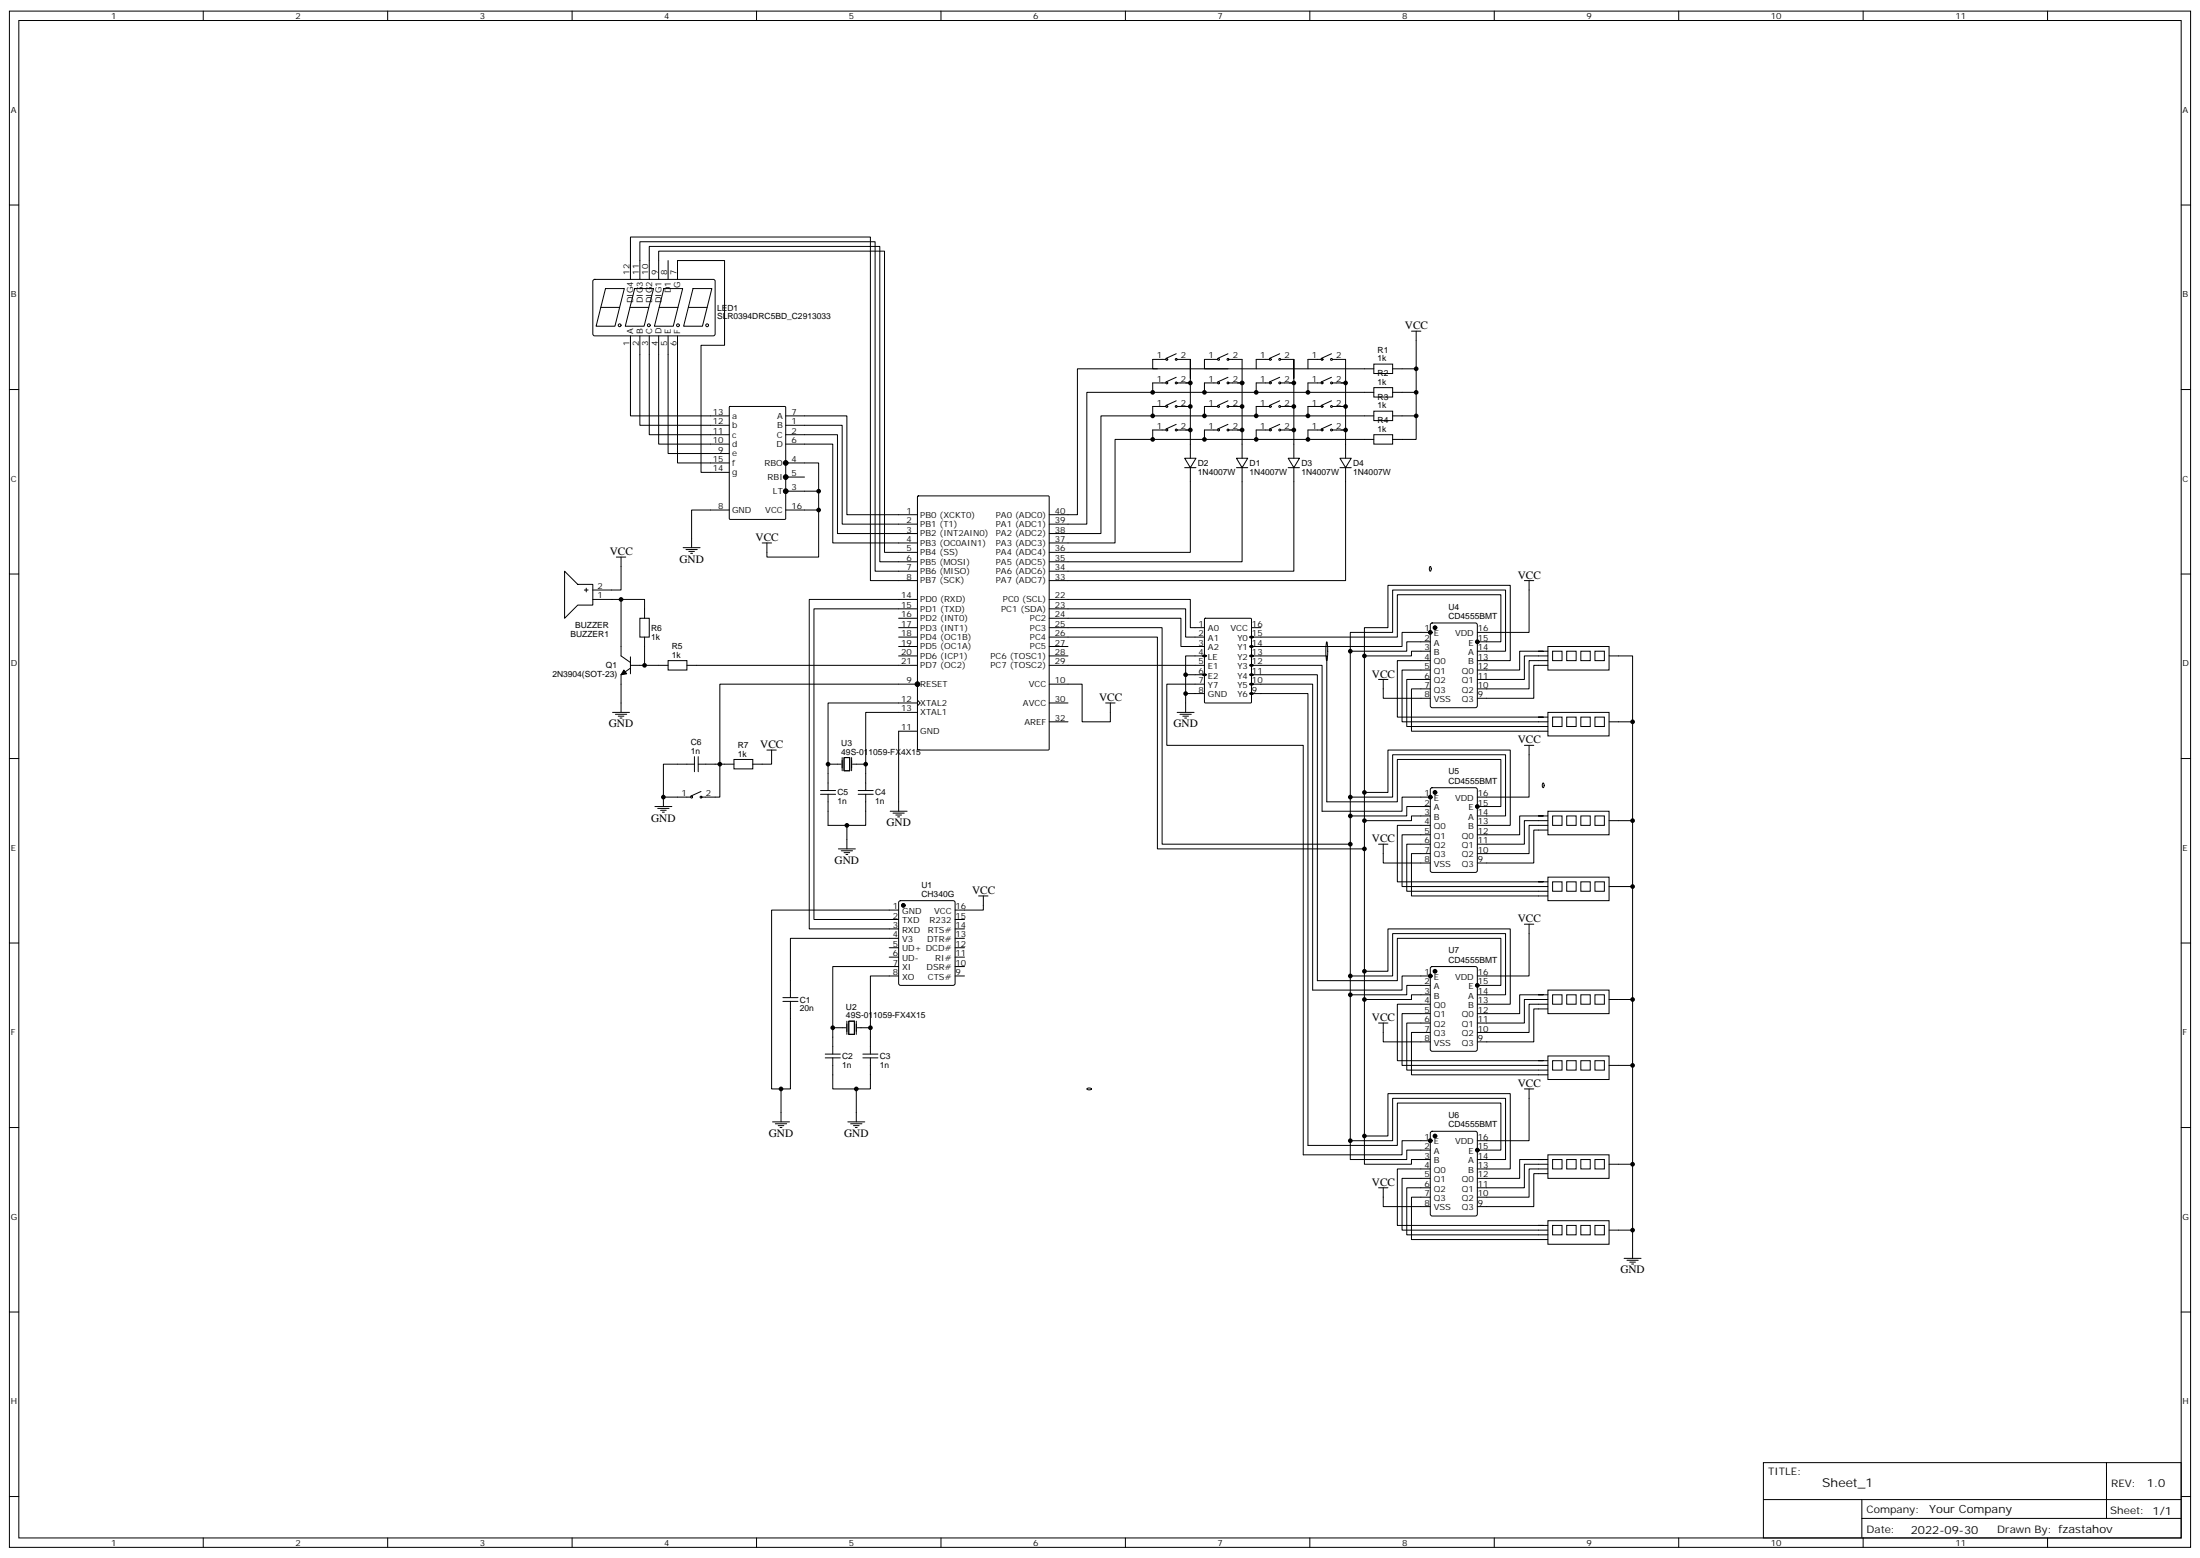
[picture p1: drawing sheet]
<svg xmlns="http://www.w3.org/2000/svg" width="825mm" height="584mm" viewBox="0 0 825 584" stroke-linecap="round" stroke-linejoin="round" font-family="sans-serif">
<g fill="none" stroke="#000" stroke-width=".37">
<path d="M3.5 4.2h817.8v575.7h-817.8zM7.1 7.7h810.6v568.7h-810.6zM76.2 4.2v3.5M145.3 4.2v3.5M214.5 4.2v3.5M283.6 4.2v3.5M352.8 4.2v3.5M421.9 4.2v3.5M491.1 4.2v3.5M560.2 4.2v3.5M629.4 4.2v3.5M698.5 4.2v3.5"/>
<path d="M767.6 4.2v3.5M3.5 76.8h3.6M817.7 76.8h3.6M250.5 97.6v7.1M222.5 104.9l.5-.2 44.7 .1 .4 .6-.1 20-.6 .5-44.7-.1-.5-.6v-19.8zM225.2 115.2h7.1M227 108.1h7.1l-3.6 14.2h-7zM236.2 115.2h7M236.4 104.7v-15.9h89.9v128.8h17.7M237.9 108.1h7.1l-3.5 14.2h-7.1zM239.9 104.7v-14.1h88.2v123.5h15.9M243.4 104.7v-12.3h86.4v118.1h14.2"/>
<path d="M246.9 104.7v-10.6h84.7v112.9h12.4M247.1 115.2h7.1M248.9 108.1h7l-3.5 14.2h-7zM254 104.7v-7.1h17.6v31.8h-8.8v47.6h10.6M258.1 115.2h7M259.8 108.1h7.1l-3.6 14.2h-7zM236.4 125.9v30h37M239.9 125.9v33.5h33.5M243.4 125.9v37h30M246.9 125.9v40.5h26.5M250.5 125.9v44.1h22.9M254 125.9v47.6h19.4"/>
<path d="M437.1 134.7h-4.9v3.5h1.7M441 132.6l-3.9 1.7M441.3 134.7h5M456.5 134.7h-4.9v3.5h8.8M460.4 132.6l-3.9 1.7M460.7 134.7h5v37M475.9 134.7h-4.9v3.5M479.8 132.6l-3.9 1.7M480.1 134.7h5M495.3 134.7h-4.9v3.5M499.2 132.6l-3.9 1.7M499.5 134.7h5v37"/>
<path d="M515.1 136.5h7v3.5h-7zM515.1 138.2h-111.2v54.7h-10.6M522.1 138.2h8.8M529.2 124.1h3.5M530.9 124.1v40.6h-8.8M3.5 146h3.6M273.5 152.5h21l.1 41.8-.2 .3-20.6 .1-.3-.2zM294.6 155.9h22.9v37h26.5M294.6 159.4h21.1v37h28.3M437.1 143.5h-4.9v3.5M437.1 152.3h-4.9v3.6M441 150.2l-3.9 1.8"/>
<path d="M441 159l-3.9 1.8M441 141.4l-3.9 1.8M441.3 143.5h5M441.3 152.3h5M446.3 141.7v-7v37M456.5 143.5h-4.9v3.5M456.5 152.3h-4.9v3.6M460.4 141.4l-3.9 1.8M460.4 159l-3.9 1.8M460.4 150.2l-3.9 1.8M460.7 143.5h5M460.7 152.3h5"/>
<path d="M475.9 143.5h-4.9v3.5M475.9 152.3h-4.9v3.6M479.8 141.4l-3.9 1.8M479.8 150.2l-3.9 1.8M479.8 159l-3.9 1.8M480.1 143.5h5M480.1 152.3h5M485.1 141.7v-7v37M495.3 143.5h-4.9v3.5M495.3 152.3h-4.9v3.6M499.2 141.4l-3.9 1.8M499.2 159l-3.9 1.8"/>
<path d="M499.2 150.2l-3.9 1.8M499.5 143.5h5M499.5 152.3h5M515.1 145.3h7v3.5h-7zM515.1 154.1h7v3.5h-7zM515.1 147h-107.6v49.4h-14.2M515.1 155.9h-102.4v44.1h-19.4M522.1 147h8.8M522.1 155.9h8.8M817.7 146h3.6M294.6 162.9h19.4v37.1h30M294.6 166.4h17.6v37.1h31.8"/>
<path d="M294.6 173.5h12.3v35.3h-19.4v-5.3M294.6 178.8h7M437.1 161.1h-4.9v3.6M441.3 161.1h5M444.1 171.7h4.3l-2.1 3.6zM444.1 175.3h4.3M446.3 175.3v31.7h-53M456.5 161.1h-4.9v3.6M460.7 161.1h5M463.5 171.7h4.3l-2.1 3.6zM463.5 175.3h4.3M465.7 175.3v35.2h-72.4"/>
<path d="M475.9 161.1h-4.9v3.6M480.1 161.1h5M483 171.7h4.2l-2.1 3.6zM483 175.3h4.2M485.1 175.3v38.8h-91.8M495.3 161.1h-4.9v3.6M499.5 161.1h5M502.4 171.7h4.2l-2.1 3.6zM502.4 175.3h4.2M504.5 175.3v42.3h-111.2M515.1 162.9h7v3.5h-7zM515.1 164.7h-97.1v38.8h-24.7"/>
<path d="M273.4 191.1h-14.1v14.1M294.6 191.1h12.3M294.6 184.1h12.3M344 186h49.3v94.7l-.1 .3-48.9 .1-.3-.2zM3.5 215.1h3.6M211.7 214.1l4.9 4.9h5.6v7.8h-5.6l-4.9 4.9zM231.1 208.8h3.5M232.8 208.8v12.3h-10.6M256.1 205.2h6.4M257.2 206h4.2M258.2 206.7h2.1M258.9 207.4h.7"/>
<path d="M285.8 203.5h3.5M536.1 212.4a.92 .92 0 0 1 0 1.6l-.2-.8zM571.5 217.6h3.5M573.3 217.6v19.4h-19.4M817.7 215.1h3.6M219.1 221.1h1.4M219.8 220.4v1.4M222.2 224.6h10.6v21.2l3.6 2.5M232.8 224.6h8.9v7.1M239.9 231.7h3.5v7.1h-3.5zM241.7 238.8v10.5h-5.3M336.9 238.8h7.1"/>
<path d="M336.9 235.2h7.1M336.9 231.7h7.1M344 224.6h-40.6v123.5h33.5M344 228.2h-38.8v116.4h31.7M393.3 224.6h53v10.6h5.3M393.3 228.2h51.2v10.6h7.1M393.3 231.7h49.4v10.6h8.9M393.3 235.2h42.4v81.2h70.5M393.3 238.8h40.6v79.3h77.6M451.6 231.9h17.5l.1 31.2-.2 .3-17.1 .1-.3-.2zM469.2 238.8h54.7v-15.9h38.8v17.6h-8.8M469.2 235.2h3.5"/>
<path d="M536.2 237h-10.6v5.3h-56.4M536.5 233.7l.4-.2h16.3l.6 .4 .1 30.6-.5 .7h-16.5l-.6-.4-.1-30.6zM236.4 250.4l-3.6 2.5v14.1M236.4 246.2v6.3M241.7 249.3h8.8M250.5 247.6h7v3.5h-7zM257.5 249.3h86.5M336.9 245.8h7.1M336.9 242.3h7.1M344 256.4h-74.1v30h-8.1M393.3 256.4h12.4v14.1h10.6v-7M393.3 249.3h58.3"/>
<path d="M393.3 245.8h7.1M393.3 242.3h7.1M444.5 259.9h7.1M451.6 252.9h-7.1v14.1M451.6 245.8h-7.1v7.1M451.6 256.4h-14.2v22.9h51.2v153.5h37v-5.3h10.6M469.2 249.3h26.5v54.7h29.9v-5.3h10.6M469.2 245.8h28.2v54.7h26.5v-15.9h38.8v17.7h-8.8M469.2 259.9h21.2v169.4h33.5v-15.9h38.8v17.6h-8.8M469.2 256.4h22.9v114.7h33.5v-5.3h10.6M469.2 252.9h24.7v114.6h30v-15.9h38.8v17.7h-8.8M497.4 240.5l.4 3.6-.4 3.5-.3-3.5z"/>
<path d="M516.8 254.6h3.5M518.6 254.6v7.1h17.6M536.2 258.2h-7v15.8h51.1M536.2 254.6h-8.8v17.7h52.9M536.2 251.1h-10.6v19.4h54.7M536.2 247.6h-12.3v21.1h52.9M536.2 240.5h-8.8v3.6h-21.2M536.2 244.1h-7v1.7h-17.7M553.9 244.1h10.5v-23h-42.3v15.9h-15.9v197.6h21.2v-3.6h8.8M553.9 247.6h12.3v-28.2h-45.9v15.8h-8.8v61.8M576.8 244.1h-7.1v7h-15.8M578.6 244.1h-1.8h3.5"/>
<path d="M580.3 242.3h22.9v8.8h-22.9zM580.3 245.8h-8.8v8.8h-17.6M580.3 247.6h-7v10.6h-19.4M580.3 249.3h-5.3v12.4h-21.1M582.1 244.1h3.5v3.5h-3.5zM587.4 244.1h3.5v3.5h-3.5zM592.7 244.1h3.5v3.5h-3.5zM598 244.1h3.5v3.5h-3.5zM603.2 245.8h8.9v225.8M229.7 267h6.3M230.7 267.7h4.2M231.8 268.4h2.1"/>
<path d="M232.5 269.1h.7M344 262.4l1 1.1-1 1M344 267h-19.4v29.3M344 263.5h-33.6v32.8M344 274h-7.1v30M393.3 263.5h7.1M393.3 270.5h7.1M414.5 263.5h3.5M441.3 267h6.4M442.4 267.7h4.2M443.4 268.4h2.2M444.1 269.1h.8"/>
<path d="M571.5 279.3h3.5M573.3 279.3v19.4h-19.4M578.6 268.7h-1.8h3.5M580.3 267h22.9v8.8h-22.9zM582.1 268.7h3.5v3.6h-3.5zM587.4 268.7h3.5v3.6h-3.5zM592.7 268.7h3.5v3.6h-3.5zM598 268.7h3.5v3.6h-3.5zM603.2 270.5h8.9M3.5 284.3h3.6M248.7 298.7v3.6M260.3 286.4h-11.6v12.3h10.2"/>
<path d="M260.3 283.6v5.6M261.8 283.6v5.6M262.8 296.6l-3.9 1.8M275.2 284.6h7v3.5h-7zM275.2 286.4h-5.3v12.3h-6.7M287.5 281.1h3.5M289.3 281.1v5.3h-7.1M307.6 296.3h5.7M307.6 297.7h5.7M310.4 297.7v11.6h14.2v-11.6M310.4 286.4h5M315.7 283.9v5"/>
<path d="M316.4 283.9h2.2v5h-2.2zM319.3 283.9v5M319.6 286.4h5M321.7 296.3h5.7M321.7 297.7h5.7M506.2 298.7h15.9v-15.8h42.3v22.9h-10.5M536.5 295.4l.4-.2h16.3l.6 .4 .1 30.6-.5 .7-16.5 .1-.6-.5-.1-30.6zM578.4 293.5a.92 .92 0 0 1 0 1.6l-.2-.8zM817.7 284.3h3.6M245.5 302.3h6.4M246.6 303h4.2M247.6 303.7h2.2"/>
<path d="M248.4 304.4h.7M314.3 318.1h6.4M315.4 318.8h4.2M316.4 319.5h2.2M317.5 309.3v8.8M333.7 304h6.4M334.8 304.7h4.2M335.8 305.4h2.2M336.5 306.1h.8M516.8 316.4h3.5M518.6 316.4v7h17.6M536.2 305.8h-7v1.8h-17.7"/>
<path d="M536.2 302.3h-8.8v3.5h-21.2M536.2 309.3h-12.3v21.2h52.9M536.2 312.8h-10.6v19.4h54.7M536.2 316.4h-8.8v17.6h52.9M536.2 319.9h-7v15.9h51.1M553.9 309.3h12.3v-28.2h-45.9v15.9h-8.8v67M576.8 305.8h-7.1v7h-15.8M578.6 305.8h-1.8h3.5M580.3 304h22.9v8.8h-22.9zM580.3 311.1h-5.3v12.3h-21.1M580.3 309.3h-7v10.6h-19.4M580.3 307.6h-8.8v8.8h-17.6"/>
<path d="M582.1 305.8h3.5v3.5h-3.5zM587.4 305.8h3.5v3.5h-3.5zM592.7 305.8h3.5v3.5h-3.5zM598 305.8h3.5v3.5h-3.5zM603.2 307.6h8.9M317.1 320.3h.8M337.1 337.7l.5-.2h19.8l.6 .5 .1 30.6-.5 .6-20 .1-.6-.5-.1-30.6zM366.9 335.8h3.5M368.7 335.8v5.3h-10.6M578.6 330.5h-1.8h3.5M580.3 328.7h22.9v8.8h-22.9zM582.1 330.5h3.5v3.5h-3.5z"/>
<path d="M587.4 330.5h3.5v3.5h-3.5zM592.7 330.5h3.5v3.5h-3.5zM598 330.5h3.5v3.5h-3.5zM603.2 332.2h8.9M3.5 353.4h3.6M333.4 355.2h3.5M333.4 358.7h3.5M336.9 351.6h-40.6v22.3M336.9 341.1h-47.6v67h7v-32.8M358.1 344.6h3.5M358.1 348.1h3.5M358.1 351.6h3.5"/>
<path d="M358.1 355.2h3.5M358.1 358.7h3.5M571.5 346.4h3.5M573.3 346.4v19.4h-19.4M817.7 353.4h3.6M293.5 373.9h5.7M293.5 375.3h5.7M336.9 362.2h-24.7v32.8M336.9 365.8h-10.6v29.2M358.1 365.8h3.5M358.1 362.2h3.5M506.2 365.8h15.9v-15.9h42.3v22.9h-10.5"/>
<path d="M511.5 364v72.3h17.7v-1.7h7M511.5 364h8.8v-15.9h45.9v28.2h-12.3M536.2 372.8h-7v1.8h-17.7M536.2 369.3h-8.8v3.5h-21.2M536.2 376.3h-12.3v21.2h52.9M536.2 379.9h-10.6v19.4h54.7M536.5 362.4l.4-.2h16.3l.6 .5 .1 30.6-.5 .6-16.5 .1-.6-.5-.1-30.6zM576.8 372.8h-7.1v7.1h-15.8M578.6 372.8h-1.8h3.5M580.3 371.1h22.9v8.8h-22.9zM580.3 378.1h-5.3v12.4h-21.1M580.3 376.3h-7v10.6h-19.4"/>
<path d="M580.3 374.6h-8.8v8.8h-17.6M582.1 372.8h3.5v3.5h-3.5zM587.4 372.8h3.5v3.5h-3.5zM592.7 372.8h3.5v3.5h-3.5zM598 372.8h3.5v3.5h-3.5zM603.2 374.6h8.9M309.4 395h5.6M309.4 396.5h5.6M312.2 396.5v11.6h14.1v-11.6M312.2 385.2h4.9M317.5 382.7v4.9M318.2 382.7h2.1v4.9h-2.1z"/>
<path d="M321 382.7v4.9M321.4 385.2h4.9M323.5 395h5.6M323.5 396.5h5.6M516.8 383.4h3.5M518.6 383.4v7.1h17.6M536.2 383.4h-8.8v17.6h52.9M536.2 386.9h-7v15.9h51.1M578.6 397.5h-1.8h3.5M580.3 395.7h22.9v8.9h-22.9zM582.1 397.5h3.5v3.5h-3.5zM587.4 397.5h3.5v3.5h-3.5z"/>
<path d="M592.7 397.5h3.5v3.5h-3.5zM598 397.5h3.5v3.5h-3.5zM603.2 399.3h8.9M292.8 408.1v12.3M321 408.1v12.3M407.5 408a1.02 1.02 0 0 1 1.7 .2 1.02 1.02 0 0 1-1.7-.2zM571.5 408.1h3.5M573.3 408.1v19.4h-19.4M3.5 422.6h3.6M289.6 420.4h6.4M290.7 421.1h4.2M291.7 421.9h2.2"/>
<path d="M292.5 422.6h.7M317.9 420.4h6.3M318.9 421.1h4.2M320 421.9h2.1M320.7 422.6h.7M506.2 427.5h15.9v-15.9h42.3v23h-10.5M511.5 425.7h8.8v-15.8h45.9v28.2h-12.3M536.2 438.1h-12.3v21.1h52.9M536.5 424.2l.4-.2h16.3l.6 .4 .1 30.6-.5 .7h-16.5l-.6-.4-.1-30.6zM576.8 434.6h-7.1v7h-15.8M578.6 434.6h-1.8h3.5M580.3 432.8h22.9v8.8h-22.9z"/>
<path d="M580.3 436.3h-8.8v8.8h-17.6M580.3 438.1h-7v10.6h-19.4M580.3 439.8h-5.3v12.4h-21.1M582.1 434.6h3.5v3.5h-3.5zM587.4 434.6h3.5v3.5h-3.5zM592.7 434.6h3.5v3.5h-3.5zM598 434.6h3.5v3.5h-3.5zM603.2 436.3h8.9M817.7 422.6h3.6M516.8 445.1h3.5M518.6 445.1v7.1h17.6M536.2 448.7h-7v15.8h51.1"/>
<path d="M536.2 445.1h-8.8v17.7h52.9M536.2 441.6h-10.6v19.4h54.7M578.6 459.2h-1.8h3.5M580.3 457.5h22.9v8.8h-22.9zM582.1 459.2h3.5v3.6h-3.5zM587.4 459.2h3.5v3.6h-3.5zM592.7 459.2h3.5v3.6h-3.5zM598 459.2h3.5v3.6h-3.5zM603.2 461h8.9M608.9 471.6h6.3M610 472.3h4.2M611 473h2.1"/>
<path d="M611.7 473.7h.7M3.5 491.7h3.6M817.7 491.7h3.6M661.1 548.1h156.6v28.3h-156.6zM789.7 548.2v20.8M3.5 560.8h3.6M76.2 576.4v3.5M145.3 576.4v3.5M214.5 576.4v3.5M283.6 576.4v3.5M352.8 576.4v3.5M421.9 576.4v3.5"/>
<path d="M491.1 576.4v3.5M560.2 576.4v3.5M629.4 576.4v3.5M661.1 562h156.5M698 569h119.6M698 562v14.1M698.5 576.4v3.5M767.6 576.4v3.5M817.7 560.8h3.6"/>
<circle cx="232.3" cy="121.9" r=".53"/>
<circle cx="243.2" cy="121.9" r=".53"/>
<circle cx="254.2" cy="121.9" r=".53"/>
<circle cx="265.1" cy="121.9" r=".53"/>
<circle cx="437.4" cy="134.7" r=".35"/>
<circle cx="441" cy="134.7" r=".35"/>
<circle cx="456.8" cy="134.7" r=".35"/>
<circle cx="460.4" cy="134.7" r=".35"/>
<circle cx="476.3" cy="134.7" r=".35"/>
<circle cx="479.8" cy="134.7" r=".35"/>
<circle cx="495.7" cy="134.7" r=".35"/>
<circle cx="499.2" cy="134.7" r=".35"/>
<circle cx="437.4" cy="143.5" r=".35"/>
<circle cx="437.4" cy="152.3" r=".35"/>
<circle cx="441" cy="143.5" r=".35"/>
<circle cx="441" cy="152.3" r=".35"/>
<circle cx="456.8" cy="143.5" r=".35"/>
<circle cx="456.8" cy="152.3" r=".35"/>
<circle cx="460.4" cy="152.3" r=".35"/>
<circle cx="460.4" cy="143.5" r=".35"/>
<circle cx="476.3" cy="143.5" r=".35"/>
<circle cx="476.3" cy="152.3" r=".35"/>
<circle cx="479.8" cy="152.3" r=".35"/>
<circle cx="479.8" cy="143.5" r=".35"/>
<circle cx="495.7" cy="143.5" r=".35"/>
<circle cx="495.7" cy="152.3" r=".35"/>
<circle cx="499.2" cy="143.5" r=".35"/>
<circle cx="499.2" cy="152.3" r=".35"/>
<circle cx="437.4" cy="161.1" r=".35"/>
<circle cx="441" cy="161.1" r=".35"/>
<circle cx="456.8" cy="161.1" r=".35"/>
<circle cx="460.4" cy="161.1" r=".35"/>
<circle cx="476.3" cy="161.1" r=".35"/>
<circle cx="479.8" cy="161.1" r=".35"/>
<circle cx="495.7" cy="161.1" r=".35"/>
<circle cx="499.2" cy="161.1" r=".35"/>
<circle cx="259.3" cy="298.7" r=".35"/>
<circle cx="262.8" cy="298.7" r=".35"/>
</g>
<g fill="#000" stroke="#000" stroke-width=".37">
<path d="M468.6 238.6h1.2a.61 .61 0 0 1-.6 .5 .61 .61 0 0 1-.6-.5zM233.9 251.1l1 1.4-2.1 .4zM450.9 245.6h1.3a.61 .61 0 0 1-.6 .6 .61 .61 0 0 1-.7-.6zM450.9 252.7h1.3a.61 .61 0 0 1-.6 .5 .61 .61 0 0 1-.7-.5zM468.6 252.7h1.2a.61 .61 0 0 1-.6 .5 .61 .61 0 0 1-.6-.5zM468.6 256.2h1.2a.61 .61 0 0 1-.6 .6 .61 .61 0 0 1-.6-.6zM468.6 259.7h1.2a.61 .61 0 0 1-.6 .6 .61 .61 0 0 1-.6-.6zM468.6 249.2h1.2a.61 .61 0 0 1-.6 .5 .61 .61 0 0 1-.6-.5zM468.6 245.6h1.2a.61 .61 0 0 1-.6 .6 .61 .61 0 0 1-.6-.6zM468.6 242.1h1.2a.61 .61 0 0 1-.6 .5 .61 .61 0 0 1-.6-.5z"/>
<circle cx="465.7" cy="143.5" r=".71"/>
<circle cx="294.6" cy="173.5" r=".88"/>
<circle cx="294.6" cy="178.8" r=".88"/>
<circle cx="294.6" cy="184.1" r=".88"/>
<circle cx="536.2" cy="237" r=".71"/>
<circle cx="538" cy="235.2" r=".53"/>
<circle cx="538" cy="235.2" r=".71"/>
<circle cx="344" cy="256.4" r=".88"/>
<circle cx="553.9" cy="240.5" r=".71"/>
<circle cx="536.2" cy="298.7" r=".71"/>
<circle cx="538" cy="297" r=".53"/>
<circle cx="538" cy="297" r=".71"/>
<circle cx="553.9" cy="302.3" r=".71"/>
<circle cx="338.7" cy="339.3" r=".53"/>
<circle cx="338.7" cy="339.3" r=".71"/>
<circle cx="536.2" cy="365.8" r=".71"/>
<circle cx="538" cy="364" r=".53"/>
<circle cx="538" cy="364" r=".71"/>
<circle cx="553.9" cy="369.3" r=".71"/>
<circle cx="536.2" cy="427.5" r=".71"/>
<circle cx="538" cy="425.7" r=".53"/>
<circle cx="538" cy="425.7" r=".71"/>
<circle cx="553.9" cy="431" r=".71"/>
</g>
<g fill="#000">
<circle cx="530.9" cy="138.2" r=".88"/>
<circle cx="432.2" cy="147" r=".88"/>
<circle cx="432.2" cy="155.9" r=".88"/>
<circle cx="446.3" cy="152.3" r=".88"/>
<circle cx="446.3" cy="143.5" r=".88"/>
<circle cx="451.6" cy="147" r=".88"/>
<circle cx="451.6" cy="155.9" r=".88"/>
<circle cx="465.7" cy="152.3" r=".88"/>
<circle cx="471" cy="155.9" r=".88"/>
<circle cx="471" cy="147" r=".88"/>
<circle cx="485.1" cy="143.5" r=".88"/>
<circle cx="485.1" cy="152.3" r=".88"/>
<circle cx="490.4" cy="147" r=".88"/>
<circle cx="490.4" cy="155.9" r=".88"/>
<circle cx="504.5" cy="152.3" r=".88"/>
<circle cx="504.5" cy="143.5" r=".88"/>
<circle cx="530.9" cy="155.9" r=".88"/>
<circle cx="530.9" cy="147" r=".88"/>
<circle cx="432.2" cy="164.7" r=".88"/>
<circle cx="446.3" cy="161.1" r=".88"/>
<circle cx="451.6" cy="164.7" r=".88"/>
<circle cx="465.7" cy="161.1" r=".88"/>
<circle cx="471" cy="164.7" r=".88"/>
<circle cx="485.1" cy="161.1" r=".88"/>
<circle cx="490.4" cy="164.7" r=".88"/>
<circle cx="504.5" cy="161.1" r=".88"/>
<circle cx="306.9" cy="184.1" r=".88"/>
<circle cx="306.9" cy="191.1" r=".88"/>
<circle cx="232.8" cy="224.6" r=".88"/>
<circle cx="241.7" cy="249.3" r=".88"/>
<circle cx="444.5" cy="259.9" r=".88"/>
<circle cx="444.5" cy="252.9" r=".88"/>
<circle cx="506.2" cy="244.1" r=".88"/>
<circle cx="511.5" cy="245.8" r=".88"/>
<circle cx="612.1" cy="270.5" r=".88"/>
<circle cx="248.7" cy="298.7" r=".88"/>
<circle cx="269.9" cy="286.4" r=".88"/>
<circle cx="310.4" cy="286.4" r=".88"/>
<circle cx="324.6" cy="286.4" r=".88"/>
<circle cx="506.2" cy="298.7" r=".88"/>
<circle cx="511.5" cy="297" r=".88"/>
<circle cx="317.5" cy="309.3" r=".88"/>
<circle cx="506.2" cy="305.8" r=".88"/>
<circle cx="506.2" cy="316.4" r=".88"/>
<circle cx="511.5" cy="307.6" r=".88"/>
<circle cx="511.5" cy="318.1" r=".88"/>
<circle cx="612.1" cy="307.6" r=".88"/>
<circle cx="612.1" cy="332.2" r=".88"/>
<circle cx="506.2" cy="372.8" r=".88"/>
<circle cx="506.2" cy="365.8" r=".88"/>
<circle cx="511.5" cy="374.6" r=".88"/>
<circle cx="511.5" cy="364" r=".88"/>
<circle cx="612.1" cy="374.6" r=".88"/>
<circle cx="312.2" cy="385.2" r=".88"/>
<circle cx="326.3" cy="385.2" r=".88"/>
<circle cx="612.1" cy="399.3" r=".88"/>
<circle cx="292.8" cy="408.1" r=".88"/>
<circle cx="321" cy="408.1" r=".88"/>
<circle cx="506.2" cy="427.5" r=".88"/>
<circle cx="511.5" cy="425.7" r=".88"/>
<circle cx="612.1" cy="436.3" r=".88"/>
<circle cx="612.1" cy="461" r=".88"/>
</g>
<text font-size="4.6" x="683.2" y="557.2">Sheet_1</text>
<g font-size="4.2">
<text x="526.7" y="123.4">VCC</text>
<text x="283.3" y="202.8">VCC</text>
<text x="228.6" y="208.1">VCC</text>
<text x="254.7" y="210.9">GND</text>
<text x="569" y="216.9">VCC</text>
<text x="514.3" y="253.9">VCC</text>
<text x="412" y="262.7">VCC</text>
<text x="228.2" y="272.6">GND</text>
<text x="439.9" y="272.6">GND</text>
<text x="285" y="280.4">VCC</text>
<text x="569" y="278.6">VCC</text>
<text x="244.1" y="307.9">GND</text>
<text x="332.3" y="309.7">GND</text>
<text x="514.3" y="315.7">VCC</text>
<text x="312.9" y="323.8">GND</text>
<text x="364.4" y="335.1">VCC</text>
<text x="569" y="345.7">VCC</text>
<text x="514.3" y="382.7">VCC</text>
<text x="569" y="407.4">VCC</text>
<text x="288.2" y="426.1">GND</text>
<text x="316.4" y="426.1">GND</text>
<text x="514.3" y="444.4">VCC</text>
<text x="607.5" y="477.2">GND</text>
<text x="804.9" y="557.4">1.0</text>
<text x="723.3" y="567">Your Company</text>
<text x="716.4" y="574.8">2022-09-30</text>
</g>
<g font-size="3.9">
<text x="662.9" y="552.7">TITLE:</text>
<text x="791.5" y="557.4">REV:</text>
<text x="699.8" y="566.9">Company:</text>
<text x="791.1" y="567.5">Sheet: 1/1</text>
<text x="699.8" y="574.6">Date:</text>
<text x="748.8" y="574.7">Drawn By: fzastahov</text>
</g>
<g font-size="3.2">
<text x="41.6" y="7.2">1</text>
<text x="110.8" y="7.2">2</text>
<text x="179.9" y="7.2">3</text>
<text x="249.1" y="7.2">4</text>
<text x="318.2" y="7.2">5</text>
<text x="387.3" y="7.2">6</text>
<text x="456.5" y="7.2">7</text>
<text x="525.6" y="7.2">8</text>
<text x="594.8" y="7.2">9</text>
<text x="663.9" y="7.2">10</text>
<text x="733.1" y="7.2">11</text>
<text x="4.1" y="42.3">A</text>
<text x="818.3" y="42.3">A</text>
<text x="236" y="102.9" transform="rotate(-90 236 102.9)">12</text>
<text x="239.5" y="102.9" transform="rotate(-90 239.5 102.9)">11</text>
<text x="243.1" y="102.9" transform="rotate(-90 243.1 102.9)">10</text>
<text x="246.6" y="102.9" transform="rotate(-90 246.6 102.9)">9</text>
<text x="250.1" y="102.9" transform="rotate(-90 250.1 102.9)">8</text>
<text x="253.6" y="102.9" transform="rotate(-90 253.6 102.9)">7</text>
<text x="255.1" y="107.9" transform="rotate(-90 255.1 107.9)">G</text>
<text x="4.1" y="111.4">B</text>
<text x="237.4" y="113.7" transform="rotate(-90 237.4 113.7)">DIG4</text>
<text x="240.9" y="113.7" transform="rotate(-90 240.9 113.7)">DIG3</text>
<text x="244.5" y="113.7" transform="rotate(-90 244.5 113.7)">DIG2</text>
<text x="248" y="113.7" transform="rotate(-90 248 113.7)">DIG1</text>
<text x="251.5" y="109.9" transform="rotate(-90 251.5 109.9)">D1</text>
<text x="818.3" y="111.4">B</text>
<text x="268.8" y="119.7">SLR0394DRC5BD_C2913033</text>
<text x="268.8" y="116.4">LED1</text>
<text x="237.4" y="125.2" transform="rotate(-90 237.4 125.2)">A</text>
<text x="240.9" y="125.2" transform="rotate(-90 240.9 125.2)">B</text>
<text x="244.5" y="125.2" transform="rotate(-90 244.5 125.2)">C</text>
<text x="248" y="125.2" transform="rotate(-90 248 125.2)">D</text>
<text x="251.5" y="125.2" transform="rotate(-90 251.5 125.2)">E</text>
<text x="255.1" y="125.2" transform="rotate(-90 255.1 125.2)">F</text>
<text x="236" y="129.6" transform="rotate(-90 236 129.6)">1</text>
<text x="239.5" y="129.6" transform="rotate(-90 239.5 129.6)">2</text>
<text x="243.1" y="129.6" transform="rotate(-90 243.1 129.6)">3</text>
<text x="246.6" y="129.6" transform="rotate(-90 246.6 129.6)">4</text>
<text x="250.1" y="129.6" transform="rotate(-90 250.1 129.6)">5</text>
<text x="253.6" y="129.6" transform="rotate(-90 253.6 129.6)">6</text>
<text x="433.7" y="134.3">1</text>
<text x="442.7" y="134.3">2</text>
<text x="453.1" y="134.3">1</text>
<text x="462.1" y="134.3">2</text>
<text x="472.5" y="134.3">1</text>
<text x="481.5" y="134.3">2</text>
<text x="491.9" y="134.3">1</text>
<text x="500.9" y="134.3">2</text>
<text x="516.5" y="135.4">1k</text>
<text x="516.5" y="132.2">R1</text>
<text x="433.7" y="143.2">1</text>
<text x="442.7" y="143.2">2</text>
<text x="453.1" y="143.2">1</text>
<text x="462.1" y="143.2">2</text>
<text x="472.5" y="143.2">1</text>
<text x="481.5" y="143.2">2</text>
<text x="491.9" y="143.2">1</text>
<text x="500.9" y="143.2">2</text>
<text x="516.5" y="141">R2</text>
<text x="516.5" y="144.2">1k</text>
<text x="516.5" y="149.8">R3</text>
<text x="267.3" y="155.5">13</text>
<text x="296.7" y="155.5">7</text>
<text x="433.7" y="152">1</text>
<text x="442.7" y="152">2</text>
<text x="453.1" y="152">1</text>
<text x="462.1" y="152">2</text>
<text x="472.5" y="152">1</text>
<text x="481.5" y="152">2</text>
<text x="491.9" y="152">1</text>
<text x="500.9" y="152">2</text>
<text x="516.5" y="153">1k</text>
<text x="267.3" y="159">12</text>
<text x="274.5" y="156.9">a</text>
<text x="274.5" y="160.4">b</text>
<text x="291.3" y="160.4">B</text>
<text x="291.3" y="156.9">A</text>
<text x="296.7" y="159">1</text>
<text x="433.7" y="160.8">1</text>
<text x="442.7" y="160.8">2</text>
<text x="453.1" y="160.8">1</text>
<text x="462.1" y="160.8">2</text>
<text x="472.5" y="160.8">1</text>
<text x="481.5" y="160.8">2</text>
<text x="491.9" y="160.8">1</text>
<text x="500.9" y="160.8">2</text>
<text x="516.5" y="161.9">1k</text>
<text x="516.5" y="158.7">R4</text>
<text x="267.3" y="162.6">11</text>
<text x="267.3" y="166.1">10</text>
<text x="274.5" y="164">c</text>
<text x="274.5" y="167.5">d</text>
<text x="291.1" y="167.5">D</text>
<text x="291.3" y="164">C</text>
<text x="296.7" y="166.1">6</text>
<text x="296.7" y="162.6">2</text>
<text x="267.3" y="173.1">15</text>
<text x="269.3" y="169.6">9</text>
<text x="274.5" y="171">e</text>
<text x="296.7" y="173.1">4</text>
<text x="267.3" y="176.7">14</text>
<text x="274.5" y="174.6">f</text>
<text x="274.5" y="178.1">g</text>
<text x="286.6" y="174.6">RBO</text>
<text x="287.8" y="179.8">RBI</text>
<text x="296.7" y="178.4">5</text>
<text x="449.1" y="177.9">1N4007W</text>
<text x="449.1" y="174.7">D2</text>
<text x="468.5" y="177.9">1N4007W</text>
<text x="468.5" y="174.7">D1</text>
<text x="487.9" y="177.9">1N4007W</text>
<text x="487.9" y="174.7">D3</text>
<text x="507.3" y="177.9">1N4007W</text>
<text x="507.3" y="174.7">D4</text>
<text x="4.1" y="180.6">C</text>
<text x="289.8" y="185.1">LT</text>
<text x="296.7" y="183.7">3</text>
<text x="818.3" y="180.6">C</text>
<text x="269.3" y="190.8">8</text>
<text x="296.7" y="190.8">16</text>
<text x="274.5" y="192.2">GND</text>
<text x="286.9" y="192.2">VCC</text>
<text x="339.8" y="196.1">2</text>
<text x="339.8" y="192.5">1</text>
<text x="345" y="197.5">PB1 (T1)</text>
<text x="345" y="194">PB0 (XCKT0)</text>
<text x="373.3" y="194">PA0 (ADC0)</text>
<text x="373.3" y="197.5">PA1 (ADC1)</text>
<text x="395.5" y="192.5">40</text>
<text x="395.5" y="196.1">39</text>
<text x="339.8" y="203.1">4</text>
<text x="339.8" y="199.6">3</text>
<text x="345" y="201">PB2 (INT2AIN0)</text>
<text x="373.3" y="201">PA2 (ADC2)</text>
<text x="395.5" y="199.6">38</text>
<text x="395.5" y="203.1">37</text>
<text x="339.8" y="206.7">5</text>
<text x="345" y="208.1">PB4 (SS)</text>
<text x="345" y="204.5">PB3 (OC0AIN1)</text>
<text x="373.3" y="204.5">PA3 (ADC3)</text>
<text x="373.3" y="208.1">PA4 (ADC4)</text>
<text x="395.5" y="206.7">36</text>
<text x="339.8" y="213.7">7</text>
<text x="339.8" y="210.2">6</text>
<text x="345" y="215.1">PB6 (MISO)</text>
<text x="345" y="211.6">PB5 (MOSI)</text>
<text x="373.3" y="211.6">PA5 (ADC5)</text>
<text x="373.3" y="215.1">PA6 (ADC6)</text>
<text x="395.5" y="210.2">35</text>
<text x="395.5" y="213.7">34</text>
<text x="224" y="220.8">2</text>
<text x="339.8" y="217.2">8</text>
<text x="345" y="218.7">PB7 (SCK)</text>
<text x="373.3" y="218.7">PA7 (ADC7)</text>
<text x="395.5" y="217.2">33</text>
<text x="224" y="224.3">1</text>
<text x="337.8" y="227.8">15</text>
<text x="337.8" y="224.3">14</text>
<text x="345" y="225.7">PD0 (RXD)</text>
<text x="376" y="225.7">PC0 (SCL)</text>
<text x="395.5" y="227.8">23</text>
<text x="395.5" y="224.3">22</text>
<text x="337.8" y="231.4">16</text>
<text x="345" y="232.8">PD2 (INT0)</text>
<text x="345" y="229.2">PD1 (TXD)</text>
<text x="375.4" y="229.2">PC1 (SDA)</text>
<text x="386.1" y="232.8">PC2</text>
<text x="395.5" y="231.4">24</text>
<text x="543" y="232">CD4555BMT</text>
<text x="543" y="228.5">U4</text>
<text x="213.9" y="238.5">BUZZER1</text>
<text x="215.6" y="235.2">BUZZER</text>
<text x="244.1" y="239.7">1k</text>
<text x="244.1" y="236.4">R6</text>
<text x="337.8" y="238.4">18</text>
<text x="337.8" y="234.9">17</text>
<text x="345" y="239.8">PD4 (OC1B)</text>
<text x="345" y="236.3">PD3 (INT1)</text>
<text x="386.1" y="239.8">PC4</text>
<text x="386.1" y="236.3">PC3</text>
<text x="395.5" y="238.4">26</text>
<text x="395.5" y="234.9">25</text>
<text x="449.4" y="238.4">2</text>
<text x="449.4" y="234.9">1</text>
<text x="452.9" y="236.6">A0</text>
<text x="461.3" y="236.6">VCC</text>
<text x="469.4" y="234.9">16</text>
<text x="469.4" y="238.4">15</text>
<text x="534" y="236.6">1</text>
<text x="537.5" y="238.4">E</text>
<text x="545.5" y="238.4">VDD</text>
<text x="554" y="236.6">16</text>
<text x="251.9" y="243.2">R5</text>
<text x="337.8" y="245.5">20</text>
<text x="337.8" y="241.9">19</text>
<text x="345" y="243.3">PD5 (OC1A)</text>
<text x="386.1" y="243.3">PC5</text>
<text x="395.5" y="245.5">28</text>
<text x="395.5" y="241.9">27</text>
<text x="449.4" y="245.5">4</text>
<text x="449.4" y="241.9">3</text>
<text x="452.9" y="243.7">A2</text>
<text x="452.9" y="240.2">A1</text>
<text x="463.9" y="240.2">Y0</text>
<text x="463.9" y="243.7">Y1</text>
<text x="469.4" y="241.9">14</text>
<text x="469.4" y="245.5">13</text>
<text x="534" y="240.2">2</text>
<text x="534" y="243.7">3</text>
<text x="537.5" y="241.9">A</text>
<text x="537.5" y="245.5">B</text>
<text x="550.4" y="245.5">A</text>
<text x="550.5" y="241.9">E</text>
<text x="554" y="243.7">14</text>
<text x="554" y="240.2">15</text>
<text x="4.1" y="249.7">D</text>
<text x="227.2" y="250.5">Q1</text>
<text x="251.9" y="246.5">1k</text>
<text x="337.8" y="249">21</text>
<text x="345" y="250.4">PD7 (OC2)</text>
<text x="345" y="246.9">PD6 (ICP1)</text>
<text x="371.3" y="250.4">PC7 (TOSC2)</text>
<text x="371.3" y="246.9">PC6 (TOSC1)</text>
<text x="395.5" y="249">29</text>
<text x="449.4" y="249">5</text>
<text x="452.9" y="250.8">E1</text>
<text x="452.9" y="247.2">LE</text>
<text x="463.9" y="247.2">Y2</text>
<text x="463.9" y="250.8">Y3</text>
<text x="469.4" y="249">12</text>
<text x="534" y="247.2">4</text>
<text x="534" y="250.8">5</text>
<text x="537.5" y="249">Q0</text>
<text x="550.4" y="249">B</text>
<text x="554" y="250.8">12</text>
<text x="554" y="247.2">13</text>
<text x="818.3" y="249.7">D</text>
<text x="207.1" y="253.8">2N3904(SOT-23)</text>
<text x="339.8" y="256">9</text>
<text x="345" y="257.5">RESET</text>
<text x="385.7" y="257.5">VCC</text>
<text x="395.5" y="256">10</text>
<text x="449.4" y="256">7</text>
<text x="449.4" y="252.5">6</text>
<text x="452.9" y="257.8">Y7</text>
<text x="452.9" y="254.3">E2</text>
<text x="463.9" y="254.3">Y4</text>
<text x="463.9" y="257.8">Y5</text>
<text x="469.4" y="252.5">11</text>
<text x="469.4" y="256">10</text>
<text x="534" y="254.3">6</text>
<text x="534" y="257.8">7</text>
<text x="537.5" y="252.5">Q1</text>
<text x="537.5" y="256">Q2</text>
<text x="548" y="256">Q1</text>
<text x="548" y="252.5">Q0</text>
<text x="554" y="257.8">10</text>
<text x="554" y="254.3">11</text>
<text x="337.8" y="263.1">12</text>
<text x="395.5" y="263.1">30</text>
<text x="449.4" y="259.6">8</text>
<text x="452.9" y="261.3">GND</text>
<text x="463.9" y="261.3">Y6</text>
<text x="469.4" y="259.6">9</text>
<text x="534" y="261.3">8</text>
<text x="537.5" y="259.6">Q3</text>
<text x="537.5" y="263.1">VSS</text>
<text x="548" y="263.1">Q3</text>
<text x="548" y="259.6">Q2</text>
<text x="554" y="261.3">9</text>
<text x="337.8" y="266.6">13</text>
<text x="345" y="268">XTAL1</text>
<text x="345" y="264.5">XTAL2</text>
<text x="383.5" y="264.5">AVCC</text>
<text x="337.8" y="273.7">11</text>
<text x="345" y="275.1">GND</text>
<text x="384.1" y="271.6">AREF</text>
<text x="395.5" y="270.2">32</text>
<text x="259" y="279.2">C6</text>
<text x="276.6" y="280.3">R7</text>
<text x="315.4" y="279.7">U3</text>
<text x="259" y="282.5">1n</text>
<text x="276.6" y="283.6">1k</text>
<text x="315.4" y="282.9">49S-011059-FX4X15</text>
<text x="543" y="293.7">CD4555BMT</text>
<text x="543" y="290.2">U5</text>
<text x="255.5" y="298.4">1</text>
<text x="264.6" y="298.4">2</text>
<text x="314" y="298.1">C5</text>
<text x="328.1" y="298.1">C4</text>
<text x="534" y="298.4">1</text>
<text x="554" y="298.4">16</text>
<text x="314" y="301.3">1n</text>
<text x="328.1" y="301.3">1n</text>
<text x="534" y="301.9">2</text>
<text x="534" y="305.4">3</text>
<text x="537.5" y="300.1">E</text>
<text x="537.5" y="303.7">A</text>
<text x="545.5" y="300.1">VDD</text>
<text x="550.5" y="303.7">E</text>
<text x="554" y="305.4">14</text>
<text x="554" y="301.9">15</text>
<text x="534" y="309">4</text>
<text x="537.5" y="307.2">B</text>
<text x="537.5" y="310.7">Q0</text>
<text x="550.4" y="310.7">B</text>
<text x="550.4" y="307.2">A</text>
<text x="554" y="309">13</text>
<text x="534" y="312.5">5</text>
<text x="534" y="316">6</text>
<text x="537.5" y="314.3">Q1</text>
<text x="537.5" y="317.8">Q2</text>
<text x="548" y="317.8">Q1</text>
<text x="548" y="314.3">Q0</text>
<text x="554" y="316">11</text>
<text x="554" y="312.5">12</text>
<text x="4.1" y="318.8">E</text>
<text x="534" y="319.5">7</text>
<text x="534" y="323.1">8</text>
<text x="537.5" y="321.3">Q3</text>
<text x="548" y="321.3">Q2</text>
<text x="554" y="323.1">9</text>
<text x="554" y="319.5">10</text>
<text x="818.3" y="318.8">E</text>
<text x="537.5" y="324.8">VSS</text>
<text x="548" y="324.8">Q3</text>
<text x="345.4" y="333">U1</text>
<text x="334.7" y="340.7">1</text>
<text x="345.4" y="336.3">CH340G</text>
<text x="358.2" y="340.7">16</text>
<text x="334.7" y="344.2">2</text>
<text x="334.7" y="347.8">3</text>
<text x="338.2" y="342.5">GND</text>
<text x="338.2" y="346">TXD</text>
<text x="348.5" y="346">R232</text>
<text x="350.2" y="342.5">VCC</text>
<text x="358.2" y="347.8">14</text>
<text x="358.2" y="344.2">15</text>
<text x="334.7" y="351.3">4</text>
<text x="338.2" y="349.5">RXD</text>
<text x="338.2" y="353.1">V3</text>
<text x="347.6" y="353.1">DTR#</text>
<text x="347.8" y="349.5">RTS#</text>
<text x="358.2" y="351.3">13</text>
<text x="334.7" y="354.8">5</text>
<text x="334.7" y="358.4">6</text>
<text x="338.2" y="356.6">UD+ DCD#</text>
<text x="358.2" y="358.4">11</text>
<text x="358.2" y="354.8">12</text>
<text x="543" y="357.3">U7</text>
<text x="334.7" y="361.9">7</text>
<text x="334.7" y="365.4">8</text>
<text x="338.2" y="360.1">UD-</text>
<text x="338.2" y="363.6">XI</text>
<text x="347.3" y="363.6">DSR#</text>
<text x="350.6" y="360.1">RI#</text>
<text x="358.2" y="365.4">9</text>
<text x="358.2" y="361.9">10</text>
<text x="534" y="365.4">1</text>
<text x="543" y="360.7">CD4555BMT</text>
<text x="554" y="365.4">16</text>
<text x="338.2" y="367.2">XO</text>
<text x="347.8" y="367.2">CTS#</text>
<text x="534" y="368.9">2</text>
<text x="537.5" y="367.2">E</text>
<text x="537.5" y="370.7">A</text>
<text x="545.5" y="367.2">VDD</text>
<text x="550.5" y="370.7">E</text>
<text x="554" y="368.9">15</text>
<text x="299.9" y="375.7">C1</text>
<text x="534" y="372.5">3</text>
<text x="534" y="376">4</text>
<text x="537.5" y="374.2">B</text>
<text x="537.5" y="377.8">Q0</text>
<text x="550.4" y="377.8">B</text>
<text x="550.4" y="374.2">A</text>
<text x="554" y="376">13</text>
<text x="554" y="372.5">14</text>
<text x="299.9" y="378.9">20n</text>
<text x="317.2" y="381.6">49S-011059-FX4X15</text>
<text x="317.2" y="378.4">U2</text>
<text x="534" y="379.5">5</text>
<text x="534" y="383">6</text>
<text x="537.5" y="381.3">Q1</text>
<text x="548" y="381.3">Q0</text>
<text x="554" y="383">11</text>
<text x="554" y="379.5">12</text>
<text x="4.1" y="388">F</text>
<text x="534" y="386.6">7</text>
<text x="537.5" y="384.8">Q2</text>
<text x="537.5" y="388.3">Q3</text>
<text x="548" y="388.3">Q2</text>
<text x="548" y="384.8">Q1</text>
<text x="554" y="386.6">10</text>
<text x="818.3" y="388">F</text>
<text x="534" y="390.1">8</text>
<text x="537.5" y="391.9">VSS</text>
<text x="548" y="391.9">Q3</text>
<text x="554" y="390.1">9</text>
<text x="315.7" y="400.1">1n</text>
<text x="315.7" y="396.9">C2</text>
<text x="329.8" y="400.1">1n</text>
<text x="329.8" y="396.9">C3</text>
<text x="543" y="419">U6</text>
<text x="543" y="422.5">CD4555BMT</text>
<text x="534" y="427.1">1</text>
<text x="534" y="430.7">2</text>
<text x="537.5" y="428.9">E</text>
<text x="545.5" y="428.9">VDD</text>
<text x="554" y="430.7">15</text>
<text x="554" y="427.1">16</text>
<text x="534" y="434.2">3</text>
<text x="534" y="437.7">4</text>
<text x="537.5" y="432.4">A</text>
<text x="537.5" y="436">B</text>
<text x="550.4" y="436">A</text>
<text x="550.5" y="432.4">E</text>
<text x="554" y="437.7">13</text>
<text x="554" y="434.2">14</text>
<text x="534" y="441.3">5</text>
<text x="537.5" y="439.5">Q0</text>
<text x="537.5" y="443">Q1</text>
<text x="548" y="443">Q0</text>
<text x="550.4" y="439.5">B</text>
<text x="554" y="441.3">12</text>
<text x="534" y="444.8">6</text>
<text x="534" y="448.3">7</text>
<text x="537.5" y="446.5">Q2</text>
<text x="548" y="446.5">Q1</text>
<text x="554" y="448.3">10</text>
<text x="554" y="444.8">11</text>
<text x="534" y="451.8">8</text>
<text x="537.5" y="450.1">Q3</text>
<text x="537.5" y="453.6">VSS</text>
<text x="548" y="453.6">Q3</text>
<text x="548" y="450.1">Q2</text>
<text x="554" y="451.8">9</text>
<text x="4.1" y="457.1">G</text>
<text x="818.3" y="457.1">G</text>
<text x="4.1" y="526.3">H</text>
<text x="818.3" y="526.3">H</text>
<text x="41.6" y="579.4">1</text>
<text x="110.8" y="579.4">2</text>
<text x="179.9" y="579.4">3</text>
<text x="249.1" y="579.4">4</text>
<text x="318.2" y="579.4">5</text>
<text x="387.3" y="579.4">6</text>
<text x="456.5" y="579.4">7</text>
<text x="525.6" y="579.4">8</text>
<text x="594.8" y="579.4">9</text>
<text x="663.9" y="579.4">10</text>
<text x="733.1" y="579.4">11</text>
</g>
</svg>
